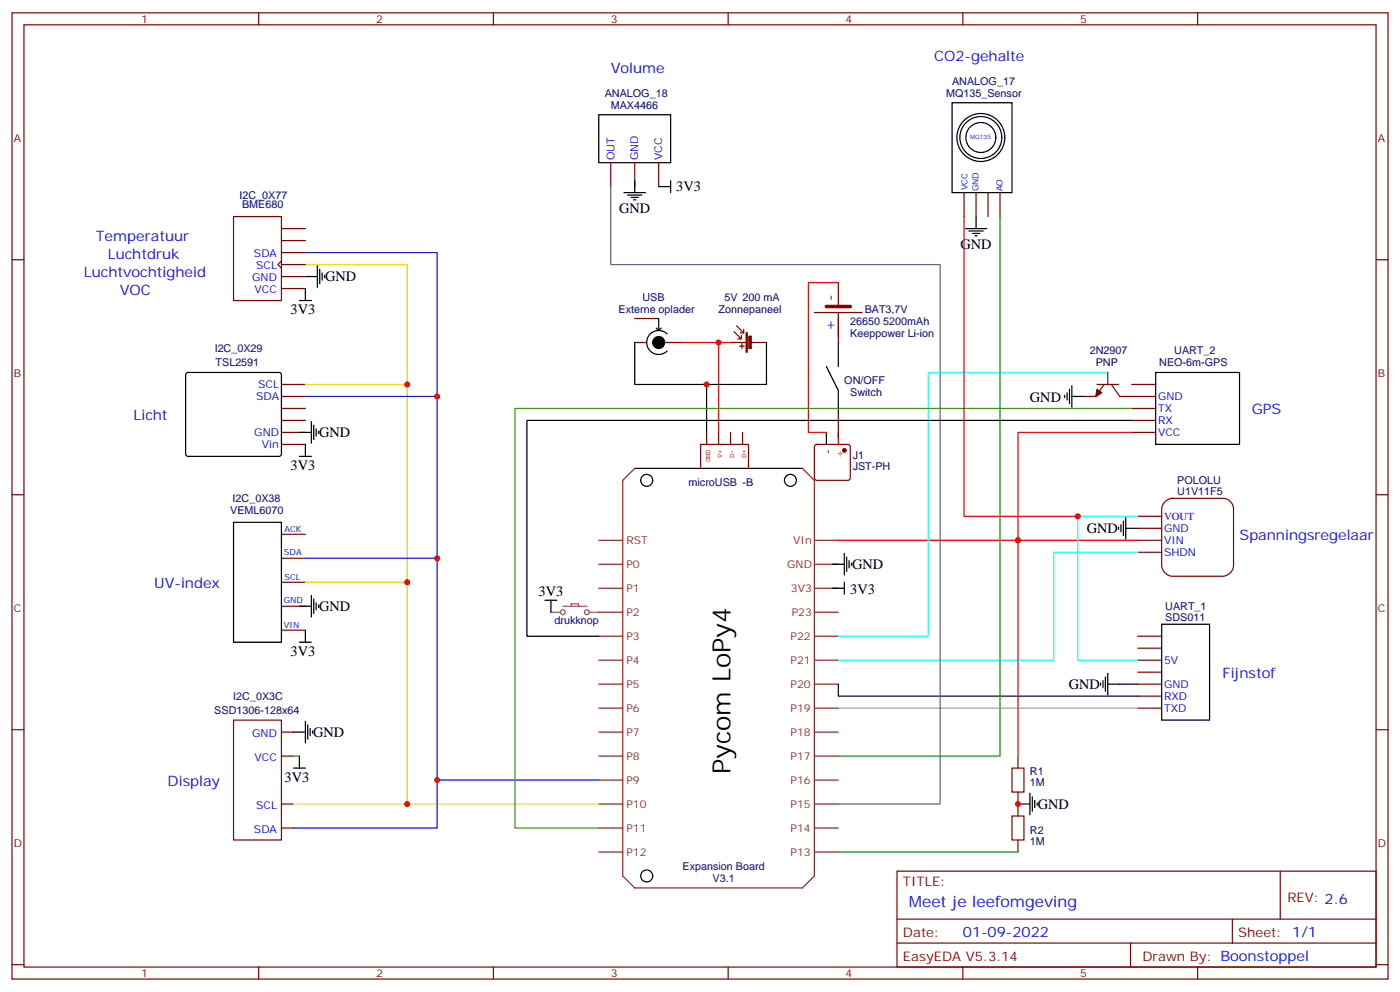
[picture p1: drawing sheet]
<svg xmlns="http://www.w3.org/2000/svg" width="412mm" height="292mm" viewBox="0 0 412 292" stroke-linecap="round" stroke-linejoin="round" font-family="sans-serif">
<g fill="none" stroke="#870000" stroke-width=".35">
<path d="M3.5 3.8h405.4v284.3h-405.4zM7.1 7.3h398.2v277.3h-398.2zM76.2 3.8v3.5M145.3 3.8v3.5M214.5 3.8v3.5M283.6 3.8v3.5M352.8 3.8v3.5M179.9 47.9v7M187 47.9v7M194 47.9v7M284 56.7v7M287.5 56.7v7"/>
<path d="M291 56.7v7M294.6 56.7v7M3.5 76.4h3.6M405.3 76.4h3.6M187 93.7h7M239.9 92h14.1M246.9 83.1v7.1M246.9 92v8.8M82.9 116.7h7.1M82.9 113.1h7.1M187 100.8h3.5M195.8 100.8h5.3"/>
<path d="M333.4 116.7h7M333.4 113.1h7M82.9 130.8h7.1M82.9 127.2h7.1M82.9 123.7h7.1M82.9 120.2h7.1M240.1 131l.5-.2h9.2l.5 .2 .2 .5v9.2l-.3 .5-.4 .2h-9.2l-.5-.3-.2-.4v-9.2zM246.9 122v7M333.4 127.2h7M333.4 123.7h7M333.4 120.2h7M3.5 145.6h3.6"/>
<path d="M82.9 157.2h7.1M405.3 145.6h3.6M82.9 178.4h7.1M82.9 171.3h7.1M82.9 164.3h7.1M82.9 185.5h7.1M335.1 187.2h7.1M335.1 190.7h7.1M335.1 194.3h7.1M335.1 197.8h7.1M3.5 214.7h3.6M68.8 211.9h14.1v35.3h-14.1z"/>
<path d="M82.9 215.4h3.5M335.1 201.3h7.1M335.1 204.9h7.1M335.1 208.4h7.1M405.3 214.7h3.6M82.9 236.6h3.5M82.9 222.5h3.5M82.9 243.7h3.5M264.2 256.4h141.1v28.2h-141.1zM377.1 256.4v14.1M264.2 270.5h141.1M264.2 277.5h141.1"/>
<path d="M333 277.5v7.1M363 270.5v7M3.5 283.9h3.6M76.2 284.6v3.5M145.3 284.6v3.5M214.5 284.6v3.5M283.6 284.6v3.5M352.8 284.6v3.5M405.3 283.9h3.6"/>
</g>
<g fill="none" stroke="#8c2424" stroke-width=".35">
<path d="M187 137.8l-3.6 3.6v116.4l3.6 3.5h49.4l3.5-3.5v-116.4l-3.5-3.6M176.4 159h7M239.9 159h7M176.4 166.1h7M176.4 173.1h7M239.9 166.1h7M239.9 173.1h7M176.4 180.2h7M176.4 187.2h7M176.4 194.3h7M239.9 180.2h7M239.9 187.2h7"/>
<path d="M239.9 194.3h7M176.4 201.3h7M176.4 208.4h7M176.4 215.4h7M239.9 201.3h7M239.9 208.4h7M239.9 215.4h7M176.4 222.5h7M176.4 229.6h7M176.4 236.6h7M239.9 222.5h7M239.9 229.6h7"/>
<path d="M239.9 236.6h7M176.4 243.7h7M176.4 250.7h7M239.9 243.7h7M239.9 250.7h7"/>
</g>
<g fill="none" stroke="#000" stroke-width=".35">
<path d="M176.4 33.8h21.2v14.1h-21.2zM280.5 30.2h17.6v26.5h-17.6zM183.8 56.7h6.3M184.9 57.4h4.2M185.9 58.1h2.1M186.6 58.8h.7M187 53.2v3.5M194 54.9h3.6M197.6 53.2v3.5M93.5 78.2v6.4M94.2 79.3v4.2M284.3 67.3h6.4"/>
<path d="M285.4 68h4.2M286.5 68.7h2.1M287.2 69.4h.7M287.5 63.7v3.6M88.2 88.4h3.5M90 84.9v3.5M90 81.4h3.5M94.9 80.3v2.1M95.6 81v.7M194 93.7v3.6l-.7-.7M194.7 96.6l-.7 .7M196.5 98.3a3.5 3.5 0 0 0-5 0 3.5 3.5 0 0 0 0 5 3.5 3.5 0 0 0 5 0"/>
<path d="M54.9 109.8l.5-.2h26.8l.5 .2 .2 .5v23.3l-.2 .5-.5 .2h-26.8l-.5-.2-.2-.5v-23.3zM187 100.8v12.3h21.1v14.1M225.8 100.8v12.3h-17.7M243.4 107.8l3.5 7.1v7.1M246.9 100.8v7M313.6 116.3v.7M314.3 115.6v2.1M315 114.5v4.3M315.7 116.7h3.6M315.7 113.5v6.3M340.4 109.6h24.7v21.2h-24.7zM88.2 127.2h3.5"/>
<path d="M88.2 134.3h3.5M90 130.8v3.5M91.7 124.1v6.3M92.4 125.1v4.3M93.1 126.2v2.1M93.8 126.9v.7M187 137.8h49.4M243.4 127.2v3.6M68.8 153.7h14.1v35.3h-14.1zM88.2 178.4h3.5M91.7 175.2v6.4M92.4 176.3v4.2"/>
<path d="M93.1 177.3v2.2M93.8 178v.8M245.2 166.1h3.5M245.2 173.1h3.5M248.7 162.9v6.3M248.7 171.3v3.6M249.4 163.9v4.3M250.1 165v2.1M250.8 165.7v.7M88.2 189h3.5M90 185.5v3.5M325.6 199.2v4.2"/>
<path d="M326.3 198.2v6.3M342.2 183.7h14.1v28.2h-14.1zM86.4 215.4h3.6M90 212.3v6.3M90.7 213.3v4.3M91.4 214.4v2.1M92.1 215.1v.7M246.9 201.3v3.6h88.2M324.2 201v.7M324.9 200.3v2.1M326.3 201.3h3.5M86.4 226h3.6"/>
<path d="M88.2 222.5v3.5"/>
<circle cx="288.9" cy="40.5" r="7.1"/>
<circle cx="288.9" cy="40.5" r="4.4"/>
<circle cx="288.9" cy="40.5" r="6.2"/>
<circle cx="190.5" cy="141.4" r="1.76"/>
<circle cx="232.8" cy="141.4" r="1.76"/>
<circle cx="190.5" cy="257.8" r="1.76"/>
</g>
<path d="M86.4 222.5h1.8" fill="none" stroke="#008700" stroke-width=".35"/>
<path d="M90 77.9h29.9v158.7h56.5M90 113.1h29.9M90 171.3h29.9M86.4 236.6h33.5" fill="none" stroke="#fc0" stroke-width=".35"/>
<path d="M90 74.3h38.8v155.3h47.6M90 116.7h38.8M90 164.3h38.8M128.8 229.6v14.1h-42.4" fill="none" stroke="#00f" stroke-width=".35"/>
<path d="M246.9 208.4h88.2" fill="none" stroke="#999" stroke-width=".35"/>
<path d="M243.4 90.2h7.1" fill="none" stroke="#870000" stroke-width="1.1"/>
<circle cx="248.7" cy="132.5" r=".53" fill="#870000" stroke="#870000" stroke-width=".35"/>
<path d="M246.9 83.1h-8.8v44.1h5.3M201.1 100.8h10.6v26.4M211.7 100.8h3.5M246.9 127.2v3.6" fill="none" stroke="#f00" stroke-width=".35"/>
<g fill="none" stroke="#850000" stroke-width=".35">
<path d="M216.3 97.6l2.1 2.1M217 95.8l2.1 2.2M218.4 98.7v1h-1.1M219.1 96.9v1.1h-1.1M215.2 100.8h4.6M217.8 101.8h1.5M218.5 101.1v1.5M221.2 100.8h4.6M206.4 137.8v-7h14.1v7M208.1 127.2v3.6M211.7 127.2v3.6M215.2 127.2v3.6"/>
<path d="M218.7 127.2v3.6"/>
</g>
<g fill="#850000" stroke="#850000" stroke-width=".35">
<path d="M219.8 98h.3v5.6h-.3z"/>
<path d="M220.6 99h.7v3.6h-.7z"/>
</g>
<circle cx="194" cy="100.8" r="1.76" fill="#000" stroke="#000" stroke-width=".35"/>
<path d="M165.8 178.4h7.1M168.3 178.4v-.7h2.1v.7M162.3 180.2h2.8a.71 .71 0 0 1 1-.7 .71 .71 0 0 1 .2 1.2 .71 .71 0 0 1-1.1-.3l-.1-.2M172.2 180.2a.71 .71 0 0 1 .9-.7 .71 .71 0 0 1 .3 1.2 .71 .71 0 0 1-1.2-.3v-.2M173.6 180.2h2.8" fill="none" stroke="#a64a4a" stroke-width=".35"/>
<g fill="#a64a4a">
<circle cx="162.3" cy="180.2" r=".18"/>
<circle cx="176.4" cy="180.2" r=".18"/>
</g>
<path d="M160.5 176.6h3.5M162.3 176.6v3.6" fill="none" stroke="#000" stroke-width=".35"/>
<path d="M343 147.8a3.4 3.4 0 0 1 2.4-1.2h14.8a3.2 3.2 0 0 1 3.2 3.2v16.6a3.4 3.4 0 0 1-3.2 3.2h-14.8a3.4 3.4 0 0 1-3.2-3.2v-16.6l.1-.7z" fill="#fff" stroke="#870000" stroke-width=".35"/>
<g fill="none" stroke="#870000" stroke-width=".35">
<path d="M68.8 63.7h14.1v24.7h-14.1zM82.9 76.8l-1.1 1.1 1.1 1M82.9 77.9h7.1M82.9 74.3h7.1M82.9 70.8h7.1M82.9 67.3h7.1M82.9 84.9h7.1M82.9 81.4h7.1M323.1 113.1h6.4M325.3 113.1l-2.5 3.6h-3.5M326.3 109.6v3.5M327.4 113.1l2.4 3.6h3.6"/>
<path d="M335.1 151.9h7.1M335.1 155.5h7.1M335.1 159h7.1M335.1 162.5h7.1M299.9 222.5v3.5M299.9 233.1v7M299.9 247.2v3.5"/>
</g>
<path d="M284 63.7v88.2h33.5M333.4 127.2h-33.5v95.3M246.9 159h88.2" fill="none" stroke="#f00" stroke-width=".35"/>
<path d="M333.4 123.7h-178.2v63.5h21.2M329.5 155.1v.7M330.2 154.4v2.1M330.9 153.4v4.2M331.6 155.5h3.5M331.6 152.3v6.3M329.8 201.3h5.3M299.9 236.6h3.5M303.4 233.4v6.4M304.1 234.5v4.2M304.8 235.5v2.2M305.5 236.3v.7" fill="none" stroke="#000" stroke-width=".35"/>
<path d="M326.3 109.6h-52.9v77.6h-26.5M335.1 151.9h-17.6v42.4h17.6M335.1 162.5h-24.7v31.8h-63.5" fill="none" stroke="#0ff" stroke-width=".35"/>
<path d="M179.9 54.9v23h97v158.7h-30" fill="none" stroke="#666" stroke-width=".35"/>
<path d="M333.4 120.2h-181.7v123.5h24.7" fill="none" stroke="#390" stroke-width=".35"/>
<path d="M323.1 114.5l1.5 1.1-1.8 1.1z" fill="#870000" stroke="#870000" stroke-width=".35"/>
<path d="M294.6 63.7v158.8h-47.7M246.9 250.7h53" fill="none" stroke="#008700" stroke-width=".35"/>
<path d="M298.1 226h3.5v7.1h-3.5zM298.1 240.1h3.5v7.1h-3.5z" fill="none" stroke="#a10000" stroke-width=".35"/>
<g fill="#c00">
<circle cx="119.9" cy="113.1" r=".88"/>
<circle cx="119.9" cy="171.3" r=".88"/>
<circle cx="119.9" cy="236.6" r=".88"/>
<circle cx="208.1" cy="113.1" r=".88"/>
<circle cx="211.7" cy="100.8" r=".88"/>
<circle cx="299.9" cy="159" r=".88"/>
<circle cx="128.8" cy="229.6" r=".88"/>
<circle cx="128.8" cy="164.3" r=".88"/>
<circle cx="128.8" cy="116.7" r=".88"/>
<circle cx="317.5" cy="151.9" r=".88"/>
<circle cx="299.9" cy="236.6" r=".88"/>
</g>
<text font-size="7.4" x="215.2" y="227.8" transform="rotate(-90 215.2 227.8)">Pycom LoPy4</text>
<text font-size="4.6" fill="#00f" x="267.8" y="266.9">Meet je leefomgeving</text>
<g font-size="4.2" fill="#00f">
<text x="275.2" y="17.9">CO2-gehalte</text>
<text x="179.9" y="21.4">Volume</text>
<text x="28.2" y="70.8">Temperatuur</text>
<text x="31.7" y="76.1">Luchtdruk</text>
<text x="24.7" y="81.4">Luchtvochtigheid</text>
<text x="35.3" y="86.7">VOC</text>
<text x="245.9" y="88.4" transform="rotate(-90 245.9 88.4)">-</text>
<text x="245.9" y="97.3" transform="rotate(-90 245.9 97.3)">+</text>
<text x="39.3" y="123.5">Licht</text>
<text x="368.7" y="122">GPS</text>
<text x="365.1" y="159">Spanningsregelaar</text>
<text x="45.4" y="172.9">UV-index</text>
<text x="360.1" y="199.4">Fijnstof</text>
<text x="49.4" y="231.3">Display</text>
<text x="283.6" y="275.8">01-09-2022</text>
</g>
<g font-size="4.2">
<text x="199.2" y="56.3">3V3</text>
<text x="182.4" y="62.8">GND</text>
<text x="282.9" y="73.3">GND</text>
<text x="95.8" y="82.8">GND</text>
<text x="85.6" y="92.5">3V3</text>
<text x="303.4" y="118.4">GND</text>
<text x="94" y="128.7">GND</text>
<text x="85.6" y="138.4">3V3</text>
<text x="320.1" y="156.9">GND</text>
<text x="251" y="167.5">GND</text>
<text x="94" y="179.8">GND</text>
<text x="158.6" y="175.5">3V3</text>
<text x="250.5" y="174.9">3V3</text>
<text x="85.6" y="193">3V3</text>
<text x="314.9" y="202.7">GND</text>
<text x="92.3" y="216.9">GND</text>
<text x="83.8" y="230.1">3V3</text>
<text x="305.7" y="238">GND</text>
</g>
<g font-size="3.9" fill="#800">
<text x="266" y="260.6">TITLE:</text>
<text x="379.2" y="265.5">REV: 2.6</text>
<text x="266" y="275.8">Date:</text>
<text x="364.8" y="275.8">Sheet: 1/1</text>
<text x="266" y="282.8">EasyEDA V5.3.14</text>
<text x="336.5" y="282.8">Drawn By: Boonstoppel</text>
</g>
<g font-size="3.2" fill="#800">
<text x="41.6" y="6.8">1</text>
<text x="110.8" y="6.8">2</text>
<text x="179.9" y="6.8">3</text>
<text x="249.1" y="6.8">4</text>
<text x="318.2" y="6.8">5</text>
<text x="4.1" y="41.9">A</text>
<text x="405.9" y="41.9">A</text>
<text x="4.1" y="111">B</text>
<text x="405.9" y="111">B</text>
<text x="4.1" y="180.2">C</text>
<text x="405.9" y="180.2">C</text>
<text x="4.1" y="249.3">D</text>
<text x="405.9" y="249.3">D</text>
<text x="41.6" y="287.6">1</text>
<text x="110.8" y="287.6">2</text>
<text x="179.9" y="287.6">3</text>
<text x="249.1" y="287.6">4</text>
<text x="318.2" y="287.6">5</text>
</g>
<g font-size="3.2" fill="#000080">
<text x="178.2" y="28.5">ANALOG_18</text>
<text x="278.7" y="28.5">MQ135_Sensor</text>
<text x="280.5" y="24.9">ANALOG_17</text>
<text x="179.9" y="32">MAX4466</text>
<text x="70.6" y="58.5">I2C_0X77</text>
<text x="71.3" y="61.4">BME680</text>
<text x="189.3" y="88.4">USB</text>
<text x="213.4" y="88.4">5V 200 mA</text>
<text x="182.2" y="92">Externe oplader</text>
<text x="211.7" y="92">Zonnepaneel</text>
<text x="250.5" y="95.5">26650 5200mAh</text>
<text x="254.7" y="92.2">BAT3,7V</text>
<text x="250.5" y="99">Keeppower Li-ion</text>
<text x="63.2" y="103.7">I2C_0X29</text>
<text x="63.5" y="107.8">TSL2591</text>
<text x="321" y="104.3">2N2907</text>
<text x="322.8" y="107.8">PNP</text>
<text x="341.5" y="107.8">NEO-6m-GPS</text>
<text x="345.9" y="104.3">UART_2</text>
<text x="248.7" y="113.1">ON/OFF</text>
<text x="250.5" y="116.7">Switch</text>
<text x="251.2" y="135.1">J1</text>
<text x="202.8" y="143.1">microUSB -B</text>
<text x="251.2" y="138.3">JST-PH</text>
<text x="346.8" y="142.4">POLOLU</text>
<text x="68.5" y="147.8">I2C_0X38</text>
<text x="346.8" y="145.6">U1V11F5</text>
<text x="67.8" y="151.3">VEML6070</text>
<text x="343.3" y="179.5">UART_1</text>
<text x="163.3" y="183.7">drukknop</text>
<text x="164.9" y="183.7">.</text>
<text x="343.3" y="182.6">SDS011</text>
<text x="68.7" y="206">I2C_0X3C</text>
<text x="63.1" y="210.1">SSD1306-128x64</text>
<text x="303.4" y="231.3">1M</text>
<text x="303.4" y="228.1">R1</text>
<text x="303.4" y="245.4">R2</text>
<text x="303.4" y="248.6">1M</text>
<text x="201.1" y="256">Expansion Board</text>
<text x="209.9" y="259.5">V3.1</text>
</g>
<g font-size="3.2" fill="#00f">
<text x="181" y="47.2" transform="rotate(-90 181 47.2)">OUT</text>
<text x="188" y="47.2" transform="rotate(-90 188 47.2)">GND</text>
<text x="195.1" y="47.2" transform="rotate(-90 195.1 47.2)">VCC</text>
<text x="74.8" y="75.7">SDA</text>
<text x="74.3" y="82.8">GND</text>
<text x="75.4" y="79.3">SCL</text>
<text x="75" y="86.3">VCC</text>
<text x="75.4" y="117.7">SDA</text>
<text x="76" y="114.2">SCL</text>
<text x="341.1" y="117.7">GND</text>
<text x="341.1" y="121.2">TX</text>
<text x="341.1" y="124.8">RX</text>
<text x="74.9" y="128.3">GND</text>
<text x="77.2" y="131.8">Vin</text>
<text x="341.1" y="128.3">VCC</text>
<text x="342.9" y="153">VOUT</text>
<text x="342.9" y="156.5">GND</text>
<text x="342.9" y="160.1">VIN</text>
<text x="342.9" y="163.6">SHDN</text>
<text x="342.9" y="195.3">5V</text>
<text x="342.9" y="202.4">GND</text>
<text x="342.9" y="205.9">RXD</text>
<text x="342.9" y="209.4">TXD</text>
<text x="74.3" y="216.9">GND</text>
<text x="75" y="223.9">VCC</text>
<text x="75.4" y="238">SCL</text>
<text x="74.8" y="245.1">SDA</text>
</g>
<text font-size="3.2" x="244.8" y="133.5" transform="rotate(-90 244.8 133.5)">-</text>
<text font-size="3.2" fill="#f00" x="248.4" y="134.7" transform="rotate(-90 248.4 134.7)">+</text>
<g font-size="3.2" fill="#8d2323">
<text x="184.5" y="160.1">RST</text>
<text x="233.7" y="160.1">VIn</text>
<text x="184.5" y="167.1">P0</text>
<text x="231.9" y="167.1">GND</text>
<text x="184.5" y="174.2">P1</text>
<text x="233" y="174.2">3V3</text>
<text x="184.5" y="181.2">P2</text>
<text x="233.2" y="181.2">P23</text>
<text x="184.5" y="188.3">P3</text>
<text x="232.9" y="188.3">P22</text>
<text x="184.5" y="195.3">P4</text>
<text x="232.9" y="195.3">P21</text>
<text x="184.5" y="202.4">P5</text>
<text x="232.9" y="202.4">P20</text>
<text x="184.5" y="209.4">P6</text>
<text x="232.9" y="209.4">P19</text>
<text x="184.5" y="216.5">P7</text>
<text x="232.9" y="216.5">P18</text>
<text x="184.5" y="223.6">P8</text>
<text x="232.9" y="223.6">P17</text>
<text x="184.5" y="230.6">P9</text>
<text x="232.9" y="230.6">P16</text>
<text x="184.5" y="237.7">P10</text>
<text x="232.9" y="237.7">P15</text>
<text x="184.5" y="244.7">P11</text>
<text x="232.9" y="244.7">P14</text>
<text x="184.5" y="251.8">P12</text>
<text x="232.9" y="251.8">P13</text>
</g>
<g font-size="2.5" fill="#00f">
<text x="285" y="56" transform="rotate(-90 285 56)">VCC</text>
<text x="288.2" y="56.3" transform="rotate(-90 288.2 56.3)">GND</text>
<text x="295.3" y="56.3" transform="rotate(-90 295.3 56.3)">AO</text>
<text x="83.8" y="156.5">ACK</text>
<text x="83.6" y="163.2">SDA</text>
<text x="83.8" y="170.6">SCL</text>
<text x="83.6" y="177.3">GND</text>
<text x="83.6" y="184.7">VIN</text>
</g>
<g font-size="2.1" fill="#840000">
<text x="209.2" y="136" transform="rotate(-90 209.2 136)">GND</text>
<text x="212.7" y="134.7" transform="rotate(-90 212.7 134.7)">V+</text>
<text x="216.3" y="134.7" transform="rotate(-90 216.3 134.7)">D-</text>
<text x="219.8" y="134.7" transform="rotate(-90 219.8 134.7)">D+</text>
</g>
<text font-size="1.8" fill="#00f" x="285.8" y="40.8">MQ135</text>
</svg>
